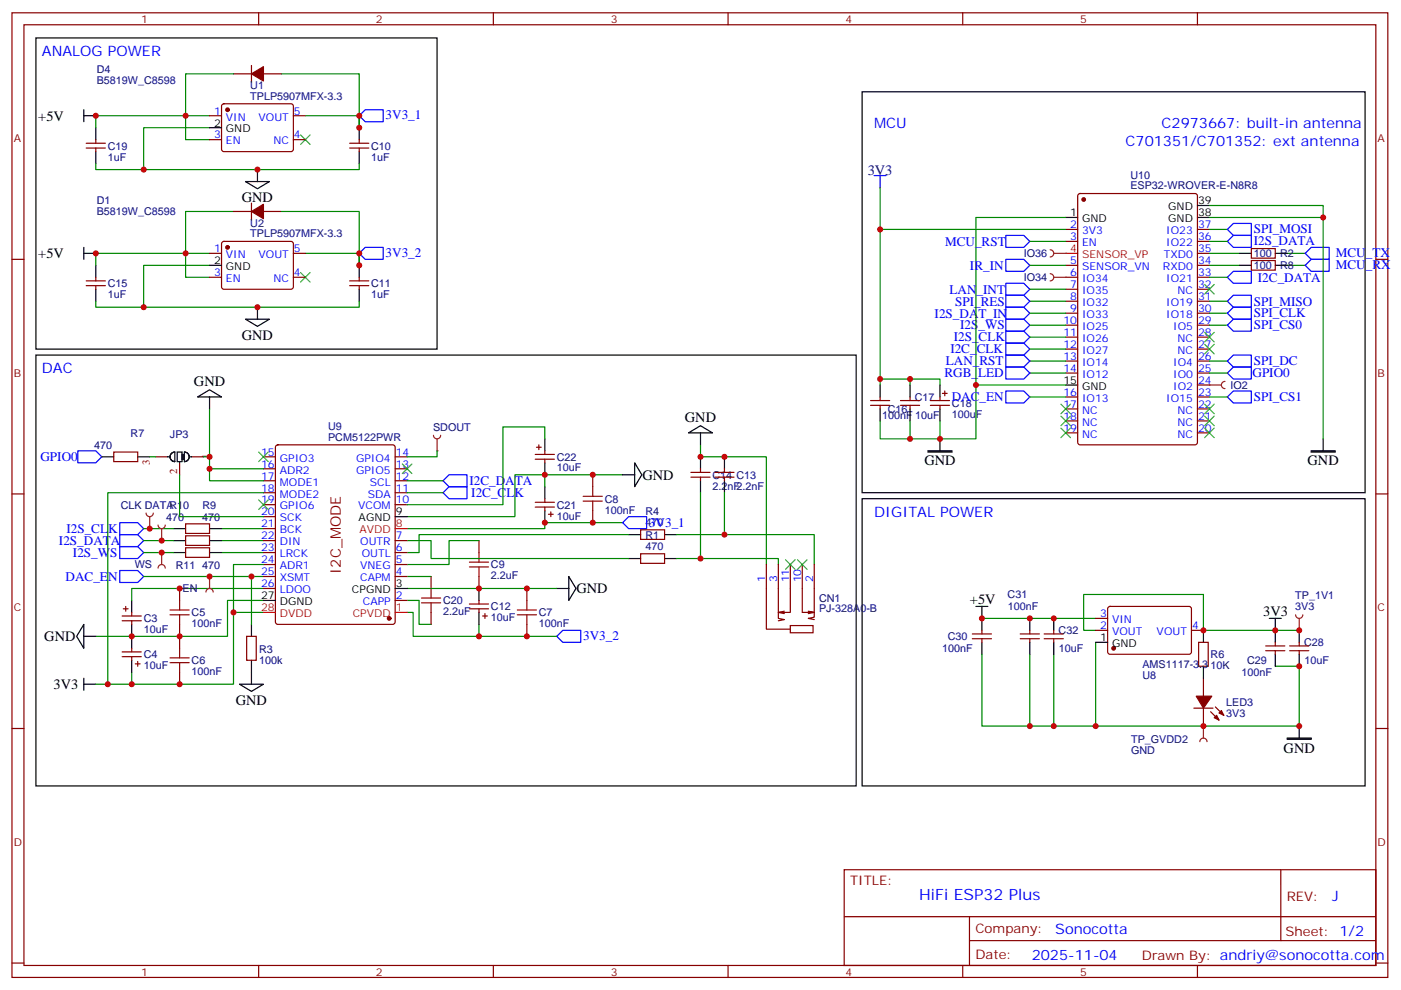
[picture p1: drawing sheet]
<svg xmlns="http://www.w3.org/2000/svg" width="413mm" height="292mm" viewBox="0 0 413 292" stroke-linecap="round" stroke-linejoin="round" font-family="sans-serif">
<g fill="none" stroke="#870000" stroke-width=".35">
<path d="M3.5 3.8h405.4v284.3h-405.4zM7.1 7.3h398.2v277.3h-398.2zM74.1 19.3v4.9M76.2 3.8v3.5M145.3 3.8v3.5M214.5 3.8v3.5M283.6 3.8v3.5M352.8 3.8v3.5M68.8 21.8h5.3M77.6 21.8h5.3M25.4 43.6h5.6M25.4 42.2h5.6"/>
<path d="M28.2 41.2v1M28.2 43.6v1.1M74.1 59.9v4.9M103 43.6h5.7M103 42.2h5.7M105.8 41.2v1M105.8 43.6v1.1M3.5 76.4h3.6M68.8 62.3h5.3M77.6 62.3h5.3M405.3 76.4h3.6M25.4 84.2h5.6"/>
<path d="M25.4 82.8h5.6M28.2 81.7v1.1M28.2 84.2v1.1M103 84.2h5.7M103 82.8h5.7M105.8 81.7v1.1M105.8 84.2v1.1M174.6 139.9v3.6M203.6 139.2h5.6M206.4 138.2v1M210.6 139.2h5.7M213.4 138.2v1"/>
<path d="M3.5 145.6h3.6M54.7 154.4h7v2.8h-7zM54.7 157.9h7v2.9h-7zM141.1 159.3v3.6M157.7 149.5h5.6M157.7 148.1h5.6M160.5 147v1.1M160.5 149.5v1M161.6 151.6h1.4M162.3 150.9v1.4M174.6 150.5v3.6M188.7 156.2h7.1v2.8h-7.1z"/>
<path d="M203.6 140.7h5.6M206.4 140.7v1M210.6 140.7h5.7M213.4 140.7v1M405.3 145.6h3.6M36.3 179.5h1.4M37 178.8v1.4M52.9 173.5v3.5M54.7 161.5h7v2.8h-7zM127 169.9v3.6M138.3 179.5h5.6M138.3 178h5.6"/>
<path d="M141.1 169.9v3.6M141.1 177v1M141.1 179.5v1M155.2 173.5v3.5M188.7 163.2h7.1v2.9h-7.1zM326.6 179l.4-.2h23.6l.4 .7-.1 12.9-.6 .5-23.5-.1-.5-.6v-12.7zM36 193.6h5.6M36 192.2h5.6M36 181.6h5.6M36 183h5.6M38.8 180.5v1.1M38.8 183v1"/>
<path d="M38.8 191.1v1.1M38.8 193.6v1M39.9 195.7h1.4M40.6 195v1.4M52.9 184v7.1M52.9 198.2v3.5M127 180.5v3.5M142.2 181.6h1.4M142.9 180.9v1.4M155.2 184v3.6M286.5 188.3h5.6M286.5 186.9h5.6"/>
<path d="M289.3 185.8v1.1M289.3 188.3v1M300.6 188.3h5.6M300.6 186.9h5.6M303.4 185.8v1.1M303.4 188.3v1M307.6 188.3h5.7M307.6 186.9h5.7M310.4 185.8v1.1M310.4 188.3v1M322.8 185.8h3.5M322.8 182.3h3.5"/>
<path d="M351 185.8h3.5M353.1 189.3h2.9v7.1h-2.9zM354.5 199.9v5.3M372.9 191.8h5.6M372.9 190.4h5.6M375.7 189.3v1.1M375.7 191.8v1.1M379.9 191.8h5.7M379.9 190.4h5.7M382.8 189.3v1.1M382.8 191.8v1.1M3.5 214.7h3.6"/>
<path d="M351.7 208.7h5.7M354.5 208.7v5.3M356.7 209.8l2.4 2.5M358.1 208.4l2.4 2.5M405.3 214.7h3.6M248.7 256.4h156.6v28.2h-156.6zM377.3 256.4v20.9M248.7 270.2h156.5M285.6 277.3h119.6M285.6 270.2v14.1M3.5 283.9h3.6M76.2 284.6v3.5"/>
<path d="M145.3 284.6v3.5M214.5 284.6v3.5M283.6 284.6v3.5M352.8 284.6v3.5M405.3 283.9h3.6"/>
</g>
<g fill="none" stroke="#a10000" stroke-width=".35">
<path d="M171.8 147.7h5.6M171.8 146.3h5.6M174.6 143.5v2.8M174.6 147.7v2.8M50.1 179.8h5.6M52.9 177v2.8M124.2 176.3h5.6M124.2 177.7h5.6M127 173.5v2.8M127 177.7v2.8M138.3 165.7h5.6M138.3 167.1h5.6"/>
<path d="M141.1 162.9v2.8M141.1 167.1v2.8M152.4 179.8h5.6M155.2 177v2.8M50.1 181.2h5.6M50.1 195.3h5.6M50.1 193.9h5.6M52.9 181.2v2.8M52.9 191.1v2.8M52.9 195.3v2.9M152.4 181.2h5.6M155.2 181.2v2.8"/>
</g>
<g fill="none" stroke="#008700" stroke-width=".35">
<path d="M61.7 37.6h-19.4v12.4M61.7 34.1h-33.5v3.5M68.8 21.8h-14.1v19.4h7M82.9 21.8h22.9v15.8M90 34.1h15.8v3.5M105.8 34.1v3.5M28.2 48.2v1.8h77.6v-1.8M61.7 78.2h-19.4v12.4M61.7 74.7h-33.5v3.5M68.8 62.3h-14.1v19.4h7M82.9 62.3h22.9v15.9M90 74.7h15.8v3.5"/>
<path d="M105.8 74.7v3.5M28.2 88.8v1.8h77.6v-1.8M183.4 139.9h-31.7v12.4h-31.8M206.4 131.1v3.6h19.4v31.7M42.3 155.8h8.9M42.3 159.3h8.9M65.3 155.8h12.3M65.3 159.3h12.3M119.9 159.3h7.1v5.3h58.2M141.1 159.3h-8.8v7.1h-12.4M183.4 154.1h-22.9v1.7h-40.6M185.2 157.6h-61.7v5.3h-3.6"/>
<path d="M206.4 145.2v19.4h-7.1M213.4 157.6h26.5v8.8M213.4 145.2v12.4h-14.1M42.3 162.9h8.9M65.3 162.9h12.3M77.6 177h-10.6v10.6h-38.8M77.6 173.5h-38.8v3.5M119.9 177h3.6v7h3.5M119.9 173.5h44.1M119.9 169.9h7.1M206.4 164.6h22.9v1.8M38.8 198.2v3.5"/>
<path d="M77.6 180.5h-8.8v21.2h-40.6M119.9 180.5h1.8v7.1h42.3M141.1 184v3.6M289.3 192.9v21.1h93.5v-17.6h-7.1M289.3 182.3h33.5M303.4 192.9v21.1M310.4 192.9v21.1M322.8 185.8h-3.5v-10.6h35.2v10.6M322.8 189.3v24.7M375.7 185.8h7.1"/>
</g>
<g fill="none" stroke="#000" stroke-width=".35">
<path d="M10.6 11.2h118.2v91.7h-118.2zM24.7 32.3v3.6M24.7 34.1h3.5M28.2 37.6v3.6M105.8 37.6v3.6M28.2 44.7v3.5M72.3 53.5h7.1l-3.6 2.1zM75.8 50v3.5M105.8 44.7v3.5M24.7 74.7h3.5M24.7 72.9v3.5M28.2 78.2v3.5"/>
<path d="M105.8 78.2v3.5M28.2 85.3v3.5M72.3 94.1h7.1l-3.6 2.1zM75.8 90.6v3.5M105.8 85.3v3.5M10.6 104.7h241.6v127h-241.6zM183.4 139.9h3.6M187 136.4l2.1 3.5-2.1 3.6zM202.8 127.6l3.6-2.1 3.5 2.1zM206.4 127.6v3.5M206.4 134.7v3.5M213.4 134.7v3.5"/>
<path d="M51.2 155.8h3.5M51.2 159.3h3.5M61.7 155.8h3.6M61.7 159.3h3.6M160.5 143.5v3.5M160.5 150.5v3.6M185.2 157.6h3.5M195.8 157.6h3.5M206.4 141.7v3.5M213.4 141.7v3.5M254 147h148.2v84.7h-148.2zM38.8 177v3.5"/>
<path d="M51.2 162.9h3.5M61.7 162.9h3.6M141.1 173.5v3.5M164 173.5h3.6M167.6 169.9l2.1 3.6-2.1 3.5zM185.2 164.6h3.5M195.8 164.6h3.5M287.5 178.8h3.5M289.3 178.8v7M24.7 184v7.1l-2.1-3.5zM24.7 199.9v3.5M24.7 187.6h3.5"/>
<path d="M38.8 184v7.1M38.8 194.6v3.6M141.1 180.5v3.5M289.3 189.3v3.6M303.4 182.3v3.5M303.4 189.3v3.6M310.4 182.3v3.5M310.4 189.3v3.6M322.8 189.3h3.5M354.5 185.8v3.5M354.5 196.4v3.5M373.9 182.3h3.6"/>
<path d="M375.7 182.3v7M375.7 192.9v3.5M382.8 185.8v3.5M382.8 192.9v3.5M24.7 201.7h3.5M382.8 214v3.6"/>
</g>
<path d="M88.5 39.8l2.9 2.8M91.4 39.8l-2.9 2.8M88.5 80.3l2.9 2.8M91.4 80.3l-2.9 2.8" fill="none" stroke="#3c3" stroke-width=".35"/>
<g fill="#870000" stroke="#870000" stroke-width=".35">
<path d="M74.1 62.3l3.5-2.1v4.3z"/>
<path d="M74.1 21.8l3.5-2.2v4.3z"/>
<path d="M357.7 211.6l.7-.7 .7 1.4z"/>
<path d="M359.1 210.1l.7-.7 .7 1.5z"/>
<path d="M352.4 205.2h4.6l-2.5 3.5z"/>
<circle cx="328.1" cy="191.1" r=".53"/>
</g>
<path d="M105.8 34.1l1.8-1.8h5.3v3.6h-5.3zM105.8 74.7l1.8-1.8h5.3v3.5h-5.3zM35.3 154.1h5.3l1.7 1.7-1.7 1.8h-5.3zM35.3 157.6h5.3l1.7 1.7-1.7 1.8h-5.3zM183.4 154.1l1.8-1.8h5.3v3.5h-5.3zM35.3 161.1h5.3l1.7 1.8-1.7 1.7h-5.3zM164 187.6l1.8-1.8h5.3v3.5h-5.3z" fill="none" stroke="#00f" stroke-width=".35"/>
<path d="M379.2 217.6h7.1v.3h-7.1z" fill="#000" stroke="#000" stroke-width=".35"/>
<path d="M381.7 181.2a1.06 1.06 0 0 0 1.1 1.1 1.06 1.06 0 0 0 1-1.1M382.8 182.3v3.5" fill="none" stroke="#8c2424" stroke-width=".35"/>
<circle cx="382.8" cy="185.8" r=".18" fill="#8c2424"/>
<path d="M354.5 185.8h21.2" fill="none" stroke="#008700" stroke-width=".35"/>
<path d="M353.5 218.6a1.06 1.06 0 0 1 1-1 1.06 1.06 0 0 1 1.1 1M354.5 214v3.6" fill="none" stroke="#8c2424" stroke-width=".35"/>
<circle cx="354.5" cy="214" r=".18" fill="#8c2424"/>
<g fill="none" stroke="#870000" stroke-width=".35">
<path d="M61.7 34.1h3.6M65.5 30.8l.5-.2h20l.4 .7v13l-.7 .4-20-.1-.4-.6v-12.7zM86.4 34.1h3.6M61.7 41.2h3.6M86.4 41.2h3.6M317.7 57.3l.5-.3h33.9l.6 .5 .1 72.9-.5 .7h-34.1l-.6-.4-.1-73zM61.7 74.7h3.6M65.5 71.4l.5-.2h20l.4 .7v12.9l-.7 .5-20-.1-.4-.6v-12.7zM86.4 74.7h3.6M314 67.6h3.5M314 71.2h3.5M314 78.2h3.5"/>
<path d="M352.8 74.7h3.5M352.8 67.6h3.5M352.8 71.2h3.5M352.8 78.2h3.5M61.7 81.7h3.6M86.4 81.7h3.6M314 81.7h3.5M314 85.3h3.5M314 88.8h3.5M314 92.3h3.5M314 95.8h3.5M314 99.4h3.5"/>
<path d="M352.8 81.7h3.5M352.8 85.3h3.5M352.8 88.8h3.5M352.8 92.3h3.5M352.8 95.8h3.5M352.8 99.4h3.5M256.5 119.5h5.6M256.5 118.1h5.6M259.3 117v1.1M259.3 119.5v1M265.3 119.5h5.6M265.3 118.1h5.6"/>
<path d="M268.1 117v1.1M268.1 119.5v1M274.1 119.5h5.7M274.1 118.1h5.7M276.9 117v1.1M276.9 119.5v1M277.6 116h1.4M278.3 115.3v1.4M314 102.9h3.5M314 106.4h3.5M314 110h3.5M314 117h3.5"/>
<path d="M352.8 102.9h3.5M352.8 106.4h3.5M352.8 110h3.5M352.8 113.5h3.5M352.8 117h3.5M33.5 133.2h7.1v2.9h-7.1zM77.6 138.2h3.5M77.6 134.7h3.5M81.4 131.3l.4-.2h33.9l.7 .5v51.7l-.4 .7h-34.2l-.6-.4-.1-51.8zM116.4 138.2h3.5M116.4 134.7h3.5M157.7 133.9h5.6"/>
<path d="M157.7 135.4h5.6M158 131.8h1.5M158.7 131.1v1.4M160.5 132.9v1M160.5 135.4v1M314 120.5h3.5M314 124.1h3.5M314 127.6h3.5M352.8 120.5h3.5M352.8 124.1h3.5M352.8 127.6h3.5M77.6 159.3h3.5"/>
<path d="M77.6 148.8h3.5M77.6 145.2h3.5M77.6 141.7h3.5M77.6 152.3h3.5M77.6 155.8h3.5M116.4 159.3h3.5M116.4 148.8h3.5M116.4 145.2h3.5M116.4 141.7h3.5M77.6 169.9h3.5M77.6 166.4h3.5M77.6 162.9h3.5"/>
<path d="M77.6 173.5h3.5M116.4 177h3.5M116.4 169.9h3.5M116.4 166.4h3.5M116.4 162.9h3.5M225.8 166.4v19.1h7M229.3 166.4v15.9l1.8 .3-1.8 .4M232.8 166.4v14.1h-3.5l1.8 .4M236.4 166.4v14.1h3.5l-1.8-.3M239.9 166.4v15.5l-1.8 .4 1.8 .3M72.7 187.6h2.8v7h-2.8zM231.1 180.2l-1.8 .3"/>
<path d="M232.8 184.4h6.7v2.1h-6.7zM239.9 180.5l-1.8 .4"/>
</g>
<path d="M76.2 133.2l2.8 2.9M79 133.2l-2.8 2.9M118.5 136.8l2.9 2.8M121.4 136.8l-2.9 2.8M76.2 147.4l2.8 2.8M79 147.4l-2.8 2.8M231.4 165l2.8 2.8M234.2 165l-2.8 2.8M234.9 165l2.9 2.8M237.8 165l-2.9 2.8" fill="none" stroke="#3c3" stroke-width=".35"/>
<g fill="#870000" stroke="#870000" stroke-width=".35">
<circle cx="67" cy="32.3" r=".53"/>
<circle cx="67" cy="72.9" r=".53"/>
<circle cx="114.7" cy="182.3" r=".53"/>
<circle cx="319.3" cy="58.8" r=".53"/>
</g>
<g fill="none" stroke="#000" stroke-width=".35">
<path d="M61.7 37.6h3.6M254 27.1h148.2v118.1h-148.2zM61.7 78.2h3.6M314 64.1h3.5M352.8 64.1h3.5M352.8 60.6h3.5M58.2 117l3.5-2.1 3.6 2.1zM61.7 117v3.5M259.3 113.5v3.5M268.1 113.5v3.5M276.9 113.5v3.5M314 113.5h3.5"/>
<path d="M30 134.7h3.5M40.6 134.7h3.5M49.4 134.7h.7M50.7 133.5l.8-.3v2.9a1.41 1.41 0 0 1-1.3-1 1.41 1.41 0 0 1 .5-1.6zM52.2 133.2h1.4v2.9h-1.4zM52.9 136.1v.3M54.3 133.2a1.41 1.41 0 0 1 1.4 1.5 1.41 1.41 0 0 1-1.4 1.4zM55.7 134.7h.7M160.5 129.4v3.5M160.5 136.4v3.5M259.3 120.5v3.6M268.1 120.5v3.6"/>
<path d="M276.9 120.5v3.6M116.4 152.3h3.5M77.6 177h3.5M116.4 173.5h3.5M74.1 184v3.6M74.1 194.6v7.1M70.6 201.7h7l-3.5 2.1z"/>
</g>
<path d="M296.3 90.6h5.3l1.8 1.7-1.8 1.8h-5.3zM296.3 87h5.3l1.8 1.8-1.8 1.8h-5.3zM361.6 117l1.8-1.7h5.3v3.5h-5.3zM361.6 106.4l1.8-1.7h5.3v3.5h-5.3zM22.9 132.9h5.3l1.8 1.8-1.8 1.7h-5.3zM130.5 145.2l1.8-1.7h5.3v3.5h-5.3zM130.5 141.7l1.8-1.8h5.3v3.6h-5.3zM35.3 168.2h5.3l1.7 1.7-1.7 1.8h-5.3z" fill="none" stroke="#00f" stroke-width=".35"/>
<g fill="none" stroke="#008700" stroke-width=".35">
<path d="M379.2 78.2h5.3M379.2 74.7h5.3M303.4 88.8h10.6M356.3 106.4h5.3M356.3 117h5.3M44.1 134.7h1.8M52.9 139.9v12.4h24.7M60 134.7h1.7M61.7 120.5v21.2h15.9M61.7 138.2h15.9M160.5 129.4v-3.6h-12.3v23h-28.3M160.5 139.9v3.6"/>
<path d="M77.6 145.2h-45.9v56.5M119.9 145.2h10.6M119.9 141.7h10.6M42.3 169.9h35.3M74.1 169.9v14.1"/>
</g>
<path d="M314 74.7h3.5M116.4 155.8h3.5M77.6 180.5h3.5M116.4 180.5h3.5" fill="none" stroke="#f00" stroke-width=".35"/>
<path d="M45.9 134.7h3.5M52.9 136.4v3.5M56.4 134.7h3.6" fill="none" stroke="#850000" stroke-width=".35"/>
<path d="M53.6 133.9h.7v1.5h-.7z" fill="#000" stroke="#000" stroke-width=".35"/>
<path d="M309.4 80.7a1.06 1.06 0 0 1 1 1 1.06 1.06 0 0 1-1 1.1M310.4 81.7h3.6" fill="none" stroke="#8c2424" stroke-width=".35"/>
<circle cx="314" cy="81.7" r=".18" fill="#8c2424"/>
<path d="M309.4 73.6a1.06 1.06 0 0 1 1 1.1 1.06 1.06 0 0 1-1 1M310.4 74.7h3.6" fill="none" stroke="#8c2424" stroke-width=".35"/>
<circle cx="314" cy="74.7" r=".18" fill="#8c2424"/>
<path d="M356.3 113.5h3.5M360.9 112.4a1.06 1.06 0 0 0-1.1 1.1 1.06 1.06 0 0 0 1.1 1" fill="none" stroke="#8c2424" stroke-width=".35"/>
<circle cx="356.3" cy="113.5" r=".18" fill="#8c2424"/>
<g fill="none" stroke="#008700" stroke-width=".35">
<path d="M259.3 55.3v12.3h54.7M259.3 67.6v45.9M303.4 78.2h10.6M303.4 71.2h10.6M314 64.1h-26.5v49.4M356.3 60.6h33.5v68.8M356.3 67.6h5.3M356.3 74.7h8.8M356.3 78.2h8.8M356.3 64.1h33.5M356.3 71.2h5.3M303.4 99.4h10.6"/>
<path d="M303.4 95.8h10.6M303.4 92.3h10.6M303.4 85.3h10.6M356.3 95.8h5.3M356.3 92.3h5.3M356.3 88.8h5.3M356.3 81.7h5.3M259.3 111.7h8.8v1.8M268.1 111.7h8.8v1.8M303.4 110h10.6M303.4 106.4h10.6M303.4 102.9h10.6"/>
<path d="M303.4 117h10.6M314 113.5h-26.5v15.9h-10.6v-5.3M356.3 110h5.3M259.3 124.1v5.3h8.8M268.1 124.1v5.3h8.8M77.6 166.4h-8.8v14.1"/>
</g>
<g fill="none" stroke="#00f" stroke-width=".35">
<path d="M257.5 51.8h3.6M259.3 51.8v3.5M296.3 69.4h5.3l1.8 1.8-1.8 1.7h-5.3zM296.3 76.4h5.3l1.8 1.8-1.8 1.8h-5.3zM361.6 67.6l1.8-1.7h5.3v3.5h-5.3zM361.6 71.2l1.8-1.8h5.3v3.5h-5.3zM384.5 78.2l1.8-1.8h5.3v3.6h-5.3zM384.5 74.7l1.8-1.8h5.3v3.5h-5.3zM296.3 97.6h5.3l1.8 1.8-1.8 1.7h-5.3zM296.3 94.1h5.3l1.8 1.7-1.8 1.8h-5.3zM296.3 83.5h5.3l1.8 1.8-1.8 1.7h-5.3zM361.6 95.8l1.8-1.7h5.3v3.5h-5.3z"/>
<path d="M361.6 92.3l1.8-1.7h5.3v3.5h-5.3zM361.6 88.8l1.8-1.8h5.3v3.6h-5.3zM361.6 81.7l1.8-1.7h5.3v3.5h-5.3zM296.3 108.2h5.3l1.8 1.8-1.8 1.7h-5.3zM296.3 104.7h5.3l1.8 1.7-1.8 1.8h-5.3zM296.3 101.1h5.3l1.8 1.8-1.8 1.8h-5.3zM296.3 115.3h5.3l1.8 1.7-1.8 1.8h-5.3zM361.6 110l1.8-1.8h5.3v3.5h-5.3z"/>
</g>
<g fill="none" stroke="#3c3" stroke-width=".35">
<path d="M354.9 83.9l2.8 2.8M354.9 98l2.8 2.8M357.7 83.9l-2.8 2.8M357.7 98l-2.8 2.8M312.6 119.1l2.8 2.9M315.4 119.1l-2.8 2.9M354.9 119.1l2.8 2.9M354.9 101.5l2.8 2.8M357.7 119.1l-2.8 2.9M357.7 101.5l-2.8 2.8M312.6 126.2l2.8 2.8M312.6 122.7l2.8 2.8"/>
<path d="M315.4 126.2l-2.8 2.8M315.4 122.7l-2.8 2.8M354.9 122.7l2.8 2.8M354.9 126.2l2.8 2.8M357.7 122.7l-2.8 2.8M357.7 126.2l-2.8 2.8"/>
</g>
<path d="M273.4 132.9h7.1v.3h-7.1zM386.3 132.9h7v.3h-7z" fill="#000" stroke="#000" stroke-width=".35"/>
<path d="M365.1 74.7h3.6M365.1 78.2h3.6M375.7 74.7h3.5M375.7 78.2h3.5M276.9 129.4v3.5M389.8 129.4v3.5" fill="none" stroke="#000" stroke-width=".35"/>
<path d="M368.7 73.3h7v2.8h-7zM368.7 76.8h7v2.8h-7z" fill="none" stroke="#870000" stroke-width=".35"/>
<path d="M127.7 128.3a1.06 1.06 0 0 0 1.1 1.1 1.06 1.06 0 0 0 1-1.1M128.8 129.4v3.5" fill="none" stroke="#8c2424" stroke-width=".35"/>
<circle cx="128.8" cy="132.9" r=".18" fill="#8c2424"/>
<path d="M128.8 132.9v1.8h-8.9" fill="none" stroke="#008700" stroke-width=".35"/>
<path d="M43 151.2a1.06 1.06 0 0 0 1.1 1.1 1.06 1.06 0 0 0 1.1-1.1M44.1 152.3v3.5" fill="none" stroke="#8c2424" stroke-width=".35"/>
<circle cx="44.1" cy="155.8" r=".18" fill="#8c2424"/>
<path d="M46.6 154.8a1.06 1.06 0 0 0 1 1 1.06 1.06 0 0 0 1.1-1M47.6 155.8v3.5" fill="none" stroke="#8c2424" stroke-width=".35"/>
<circle cx="47.6" cy="159.3" r=".18" fill="#8c2424"/>
<path d="M46.6 167.5a1.06 1.06 0 0 1 1-1.1 1.06 1.06 0 0 1 1.1 1.1M47.6 162.9v3.5" fill="none" stroke="#8c2424" stroke-width=".35"/>
<circle cx="47.6" cy="162.9" r=".18" fill="#8c2424"/>
<path d="M60.7 174.5a1.06 1.06 0 0 1 1-1 1.06 1.06 0 0 1 1.1 1M61.7 169.9v3.6" fill="none" stroke="#8c2424" stroke-width=".35"/>
<circle cx="61.7" cy="169.9" r=".18" fill="#8c2424"/>
<g fill="#c00">
<circle cx="105.8" cy="78.2" r=".88"/>
<circle cx="105.8" cy="37.6" r=".88"/>
<circle cx="42.3" cy="90.6" r=".88"/>
<circle cx="75.8" cy="90.6" r=".88"/>
<circle cx="42.3" cy="50" r=".88"/>
<circle cx="75.8" cy="50" r=".88"/>
<circle cx="28.2" cy="74.7" r=".88"/>
<circle cx="54.7" cy="74.7" r=".88"/>
<circle cx="105.8" cy="74.7" r=".88"/>
<circle cx="105.8" cy="34.1" r=".88"/>
<circle cx="54.7" cy="34.1" r=".88"/>
<circle cx="28.2" cy="34.1" r=".88"/>
<circle cx="213.4" cy="134.7" r=".88"/>
<circle cx="206.4" cy="134.7" r=".88"/>
<circle cx="141.1" cy="187.6" r=".88"/>
<circle cx="38.8" cy="201.7" r=".88"/>
<circle cx="52.9" cy="201.7" r=".88"/>
<circle cx="52.9" cy="173.5" r=".88"/>
<circle cx="52.9" cy="187.6" r=".88"/>
<circle cx="38.8" cy="187.6" r=".88"/>
<circle cx="206.4" cy="164.6" r=".88"/>
<circle cx="213.4" cy="157.6" r=".88"/>
<circle cx="322.8" cy="214" r=".88"/>
<circle cx="310.4" cy="214" r=".88"/>
<circle cx="303.4" cy="214" r=".88"/>
<circle cx="354.5" cy="214" r=".88"/>
<circle cx="382.8" cy="214" r=".88"/>
<circle cx="354.5" cy="185.8" r=".88"/>
<circle cx="310.4" cy="182.3" r=".88"/>
<circle cx="382.8" cy="196.4" r=".88"/>
<circle cx="375.7" cy="185.8" r=".88"/>
<circle cx="289.3" cy="182.3" r=".88"/>
<circle cx="303.4" cy="182.3" r=".88"/>
<circle cx="382.8" cy="185.8" r=".88"/>
<circle cx="74.1" cy="169.9" r=".88"/>
<circle cx="155.2" cy="173.5" r=".88"/>
<circle cx="155.2" cy="187.6" r=".88"/>
<circle cx="141.1" cy="173.5" r=".88"/>
<circle cx="160.5" cy="154.1" r=".88"/>
<circle cx="174.6" cy="139.9" r=".88"/>
<circle cx="174.6" cy="154.1" r=".88"/>
<circle cx="160.5" cy="139.9" r=".88"/>
<circle cx="31.8" cy="201.7" r=".88"/>
<circle cx="61.7" cy="138.2" r=".88"/>
<circle cx="61.7" cy="134.7" r=".88"/>
<circle cx="287.5" cy="113.5" r=".88"/>
<circle cx="389.8" cy="64.1" r=".88"/>
<circle cx="268.1" cy="111.7" r=".88"/>
<circle cx="268.1" cy="129.4" r=".88"/>
<circle cx="276.9" cy="129.4" r=".88"/>
<circle cx="259.3" cy="111.7" r=".88"/>
<circle cx="259.3" cy="67.6" r=".88"/>
<circle cx="68.8" cy="180.5" r=".88"/>
<circle cx="44.1" cy="155.8" r=".88"/>
<circle cx="47.6" cy="159.3" r=".88"/>
<circle cx="47.6" cy="162.9" r=".88"/>
<circle cx="61.7" cy="169.9" r=".88"/>
</g>
<text font-size="4.6" fill="#00f" x="270.8" y="265.4">HiFi ESP32 Plus</text>
<g font-size="4.2" fill="#00f">
<text x="12.3" y="16.5">ANALOG POWER</text>
<text x="257.5" y="37.6">MCU</text>
<text x="342.2" y="37.6">C2973667: built-in antenna</text>
<text x="331.6" y="42.9">C701351/C701352: ext antenna</text>
<text x="12.3" y="110">DAC</text>
<text x="257.5" y="152.3">DIGITAL POWER</text>
<text x="392.5" y="265.6">J</text>
<text x="310.9" y="275.2">Sonocotta</text>
<text x="304" y="283">2025-11-04</text>
</g>
<g font-size="4.2">
<text x="11.3" y="35.5">+5V</text>
<text x="71.3" y="59.6">GND</text>
<text x="11.3" y="76.1">+5V</text>
<text x="71.3" y="100.2">GND</text>
<text x="57.1" y="113.8">GND</text>
<text x="201.8" y="124.4">GND</text>
<text x="272.3" y="137.2">GND</text>
<text x="385.2" y="137.2">GND</text>
<text x="189.3" y="141.4">GND</text>
<text x="169.9" y="174.9">GND</text>
<text x="285.8" y="178">+5V</text>
<text x="372.2" y="181.6">3V3</text>
<text x="13.1" y="189">GND</text>
<text x="15.8" y="203.1">3V3</text>
<text x="69.5" y="207.8">GND</text>
<text x="378.2" y="221.9">GND</text>
</g>
<text font-size="4.2" fill="#000080" x="255.7" y="51.5">3V3</text>
<text font-size="4.2" fill="#800" x="100.4" y="169.1" transform="rotate(-90 100.4 169.1)">I2C_MODE</text>
<g font-size="3.9" fill="#00f">
<text x="113.6" y="35.2">3V3_1</text>
<text x="369.4" y="68.8">SPI_MOSI</text>
<text x="113.6" y="75.8">3V3_2</text>
<text x="278.4" y="72.4">MCU_RST</text>
<text x="369.4" y="72.4">I2S_DATA</text>
<text x="393.5" y="75.8">MCU_TX</text>
<text x="285.8" y="79.5">IR_IN</text>
<text x="370.6" y="83">I2C_DATA</text>
<text x="393.6" y="79.4">MCU_RX</text>
<text x="279.7" y="86.6">LAN_INT</text>
<text x="275.4" y="93.6">I2S_DAT_IN</text>
<text x="281.4" y="90.1">SPI_RES</text>
<text x="369.4" y="93.5">SPI_CLK</text>
<text x="369.4" y="90.1">SPI_MISO</text>
<text x="281" y="100.7">I2S_CLK</text>
<text x="282.9" y="97.1">I2S_WS</text>
<text x="369.4" y="97.1">SPI_CS0</text>
<text x="278.7" y="107.6">LAN_RST</text>
<text x="280" y="104.2">I2C_CLK</text>
<text x="369.4" y="107.6">SPI_DC</text>
<text x="278.2" y="111.2">RGB_LED</text>
<text x="369" y="111.2">GPIO0</text>
<text x="280.4" y="118.3">DAC_EN</text>
<text x="369.4" y="118.2">SPI_CS1</text>
<text x="11.9" y="135.9">GPIO0</text>
<text x="138.3" y="143">I2C_DATA</text>
<text x="138.8" y="146.4">I2C_CLK</text>
<text x="191.2" y="155.3">3V3_1</text>
<text x="17.4" y="160.8">I2S_DATA</text>
<text x="19.6" y="157.2">I2S_CLK</text>
<text x="21.5" y="164.3">I2S_WS</text>
<text x="19.3" y="171.2">DAC_EN</text>
<text x="171.8" y="188.7">3V3_2</text>
</g>
<g font-size="3.9" fill="#800">
<text x="250.5" y="260.9">TITLE:</text>
<text x="379.1" y="265.6">REV:</text>
<text x="287.4" y="275.1">Company:</text>
<text x="378.7" y="275.8">Sheet: 1/2</text>
<text x="287.4" y="282.8">Date:</text>
<text x="336.4" y="282.9">Drawn By: andriy@sonocotta.com</text>
</g>
<g font-size="3.2" fill="#800">
<text x="41.6" y="6.8">1</text>
<text x="110.8" y="6.8">2</text>
<text x="179.9" y="6.8">3</text>
<text x="249.1" y="6.8">4</text>
<text x="318.2" y="6.8">5</text>
<text x="4.1" y="41.9">A</text>
<text x="405.9" y="41.9">A</text>
<text x="4.1" y="111">B</text>
<text x="405.9" y="111">B</text>
<text x="4.1" y="180.2">C</text>
<text x="405.9" y="180.2">C</text>
<text x="4.1" y="249.3">D</text>
<text x="405.9" y="249.3">D</text>
<text x="41.6" y="287.6">1</text>
<text x="110.8" y="287.6">2</text>
<text x="179.9" y="287.6">3</text>
<text x="249.1" y="287.6">4</text>
<text x="318.2" y="287.6">5</text>
</g>
<g font-size="3.2" fill="#000080">
<text x="28.5" y="21.5">D4</text>
<text x="28.5" y="24.8">B5819W_C8598</text>
<text x="73.7" y="29.4">TPLP5907MFX-3.3</text>
<text x="73.7" y="26.2">U1</text>
<text x="31.7" y="47.3">1uF</text>
<text x="31.7" y="44.2">C19</text>
<text x="109.4" y="47.3">1uF</text>
<text x="109.4" y="44.2">C10</text>
<text x="333" y="52.6">U10</text>
<text x="333" y="55.8">ESP32-WROVER-E-N8R8</text>
<text x="28.5" y="63.4">B5819W_C8598</text>
<text x="28.5" y="60.1">D1</text>
<text x="73.7" y="70">TPLP5907MFX-3.3</text>
<text x="73.7" y="66.8">U2</text>
<text x="301.6" y="75.9">IO36</text>
<text x="369.4" y="75.8">100</text>
<text x="377.1" y="75.8">R2</text>
<text x="301.6" y="82.9">IO34</text>
<text x="369.4" y="79.3">100</text>
<text x="377.1" y="79.3">R8</text>
<text x="31.7" y="87.9">1uF</text>
<text x="31.7" y="84.7">C15</text>
<text x="109.4" y="87.9">1uF</text>
<text x="109.4" y="84.7">C11</text>
<text x="269.5" y="118.2">C17</text>
<text x="280.5" y="119.9">C18</text>
<text x="362.5" y="114.7">IO2</text>
<text x="259.9" y="123.4">100nF</text>
<text x="261.6" y="121.7">C16</text>
<text x="269.6" y="123.5">10uF</text>
<text x="280.5" y="123.1">100uF</text>
<text x="38.5" y="128.8">R7</text>
<text x="50.1" y="129">JP3</text>
<text x="96.7" y="130.1">PCM5122PWR</text>
<text x="96.7" y="126.9">U9</text>
<text x="127.6" y="127">SDOUT</text>
<text x="27.8" y="132.3">470</text>
<text x="164" y="135.8">C22</text>
<text x="164" y="139">10uF</text>
<text x="209.9" y="141.1">C14 C13</text>
<text x="35.6" y="149.9">CLK DATAR10</text>
<text x="59.6" y="149.9">R9</text>
<text x="164" y="149.9">C21</text>
<text x="178.2" y="148.2">C8</text>
<text x="209.9" y="144.4">2.2nF2.2nF</text>
<text x="48.9" y="153.5">470</text>
<text x="59.5" y="153.5">470</text>
<text x="164" y="153.2">10uF</text>
<text x="178.2" y="151.4">100nF</text>
<text x="190.2" y="155.1">470</text>
<text x="190.2" y="151.9">R4</text>
<text x="190.2" y="158.9">R1</text>
<text x="39.7" y="167.6">WS</text>
<text x="51.8" y="167.6">R11</text>
<text x="59.5" y="167.6">470</text>
<text x="144.6" y="167.6">C9</text>
<text x="190.2" y="162.2">470</text>
<text x="144.6" y="170.8">2.2uF</text>
<text x="53.8" y="174.6">EN</text>
<text x="130.5" y="178.1">C20</text>
<text x="144.6" y="179.9">C12</text>
<text x="241.3" y="177.3">CN1</text>
<text x="296.8" y="176.4">C31</text>
<text x="297" y="179.9">100nF</text>
<text x="381.6" y="179.9">3V3</text>
<text x="381.6" y="176.7">TP_1V1</text>
<text x="42.3" y="183.5">C3</text>
<text x="56.4" y="184.9">100nF</text>
<text x="56.4" y="181.7">C5</text>
<text x="130.5" y="181.4">2.2uF</text>
<text x="144.6" y="183.2">10uF</text>
<text x="158.7" y="184.9">100nF</text>
<text x="158.7" y="181.7">C7</text>
<text x="241.3" y="180.4">PJ-328A0-B</text>
<text x="42.3" y="186.7">10uF</text>
<text x="279.2" y="188.7">C30</text>
<text x="311.9" y="187">C32</text>
<text x="384.2" y="190.5">C28</text>
<text x="42.3" y="197.3">10uF</text>
<text x="42.3" y="194">C4</text>
<text x="56.4" y="195.8">C6</text>
<text x="76.3" y="195.7">100k</text>
<text x="76.3" y="192.6">R3</text>
<text x="277.6" y="192.2">100nF</text>
<text x="312" y="192.2">10uF</text>
<text x="336.6" y="196.9">AMS1117-3.3</text>
<text x="356.7" y="197.2">10K</text>
<text x="356.7" y="194">R6</text>
<text x="367.4" y="195.8">C29</text>
<text x="384.3" y="195.8">10uF</text>
<text x="56.4" y="199">100nF</text>
<text x="336.6" y="200.2">U8</text>
<text x="365.7" y="199.3">100nF</text>
<text x="361.2" y="208.1">LED3</text>
<text x="361.2" y="211.3">3V3</text>
<text x="333.2" y="219">TP_GVDD2</text>
<text x="333.2" y="222.2">GND</text>
</g>
<g font-size="3.2" fill="#00f">
<text x="63.1" y="33.8">1</text>
<text x="66.6" y="35.5">VIN</text>
<text x="76.2" y="35.5">VOUT</text>
<text x="86.6" y="33.8">5</text>
<text x="63.1" y="40.8">3</text>
<text x="86.6" y="40.8">4</text>
<text x="66.6" y="42.6">EN</text>
<text x="80.5" y="42.6">NC</text>
<text x="315.3" y="70.8">3</text>
<text x="315.3" y="67.3">2</text>
<text x="318.8" y="69">3V3</text>
<text x="343.6" y="69">IO23</text>
<text x="353" y="67.3">37</text>
<text x="353" y="70.8">36</text>
<text x="63.1" y="74.3">1</text>
<text x="66.6" y="76.1">VIN</text>
<text x="76.2" y="76.1">VOUT</text>
<text x="86.6" y="74.3">5</text>
<text x="315.3" y="77.9">5</text>
<text x="318.8" y="72.6">EN</text>
<text x="342.9" y="76.1">TXD0</text>
<text x="343.6" y="72.6">IO22</text>
<text x="353" y="74.3">35</text>
<text x="353" y="77.9">34</text>
<text x="63.1" y="81.4">3</text>
<text x="66.6" y="83.1">EN</text>
<text x="80.5" y="83.1">NC</text>
<text x="86.6" y="81.4">4</text>
<text x="315.3" y="81.4">6</text>
<text x="318.8" y="83.1">IO34</text>
<text x="318.8" y="79.6">SENSOR_VN</text>
<text x="342.6" y="79.6">RXD0</text>
<text x="343.6" y="83.1">IO21</text>
<text x="353" y="81.4">33</text>
<text x="315.3" y="88.4">8</text>
<text x="315.3" y="84.9">7</text>
<text x="318.8" y="86.7">IO35</text>
<text x="346.9" y="86.7">NC</text>
<text x="353" y="84.9">32</text>
<text x="353" y="88.4">31</text>
<text x="313.3" y="95.5">10</text>
<text x="315.3" y="92">9</text>
<text x="318.8" y="93.7">IO33</text>
<text x="318.8" y="90.2">IO32</text>
<text x="343.6" y="90.2">IO19</text>
<text x="343.6" y="93.7">IO18</text>
<text x="353" y="92">30</text>
<text x="353" y="95.5">29</text>
<text x="313.3" y="99">11</text>
<text x="318.8" y="100.8">IO26</text>
<text x="318.8" y="97.3">IO25</text>
<text x="345.6" y="97.3">IO5</text>
<text x="346.9" y="100.8">NC</text>
<text x="353" y="99">28</text>
<text x="313.3" y="106.1">13</text>
<text x="313.3" y="102.6">12</text>
<text x="318.8" y="107.8">IO14</text>
<text x="318.8" y="104.3">IO27</text>
<text x="345.6" y="107.8">IO4</text>
<text x="346.9" y="104.3">NC</text>
<text x="353" y="102.6">27</text>
<text x="353" y="106.1">26</text>
<text x="313.3" y="109.6">14</text>
<text x="318.8" y="111.4">IO12</text>
<text x="345.6" y="111.4">IO0</text>
<text x="353" y="109.6">25</text>
<text x="353" y="113.1">24</text>
<text x="313.3" y="116.7">16</text>
<text x="318.8" y="118.4">IO13</text>
<text x="343.6" y="118.4">IO15</text>
<text x="345.6" y="114.9">IO2</text>
<text x="353" y="116.7">23</text>
<text x="313.3" y="123.7">18</text>
<text x="313.3" y="120.2">17</text>
<text x="318.8" y="125.5">NC</text>
<text x="318.8" y="122">NC</text>
<text x="346.9" y="122">NC</text>
<text x="346.9" y="125.5">NC</text>
<text x="353" y="120.2">22</text>
<text x="353" y="123.7">21</text>
<text x="313.3" y="127.2">19</text>
<text x="318.8" y="129">NC</text>
<text x="346.9" y="129">NC</text>
<text x="353" y="127.2">20</text>
<text x="76.9" y="134.3">15</text>
<text x="76.9" y="137.8">16</text>
<text x="82.4" y="136.1">GPIO3</text>
<text x="104.9" y="136.1">GPIO4</text>
<text x="116.6" y="137.8">13</text>
<text x="116.6" y="134.3">14</text>
<text x="76.9" y="141.4">17</text>
<text x="82.4" y="139.6">ADR2</text>
<text x="82.4" y="143.1">MODE1</text>
<text x="104.9" y="139.6">GPIO5</text>
<text x="109" y="143.1">SCL</text>
<text x="116.6" y="141.4">12</text>
<text x="76.9" y="144.9">18</text>
<text x="76.9" y="148.4">19</text>
<text x="82.4" y="146.6">MODE2</text>
<text x="108.3" y="146.6">SDA</text>
<text x="116.6" y="148.4">10</text>
<text x="116.6" y="144.9">11</text>
<text x="76.9" y="151.9">20</text>
<text x="76.9" y="155.5">21</text>
<text x="82.4" y="150.2">GPIO6</text>
<text x="82.4" y="153.7">SCK</text>
<text x="105.6" y="150.2">VCOM</text>
<text x="76.9" y="159">22</text>
<text x="82.4" y="157.2">BCK</text>
<text x="82.4" y="160.8">DIN</text>
<text x="106.1" y="160.8">OUTR</text>
<text x="116.6" y="159">7</text>
<text x="76.9" y="162.5">23</text>
<text x="76.9" y="166.1">24</text>
<text x="82.4" y="164.3">LRCK</text>
<text x="82.4" y="167.8">ADR1</text>
<text x="106.1" y="167.8">VNEG</text>
<text x="106.6" y="164.3">OUTL</text>
<text x="116.6" y="166.1">5</text>
<text x="116.6" y="162.5">6</text>
<text x="76.9" y="169.6">25</text>
<text x="76.9" y="173.1">26</text>
<text x="82.4" y="171.3">XSMT</text>
<text x="106.1" y="171.3">CAPM</text>
<text x="116.6" y="169.6">4</text>
<text x="225.4" y="171.7" transform="rotate(-90 225.4 171.7)">1</text>
<text x="229" y="171.7" transform="rotate(-90 229 171.7)">3</text>
<text x="232.5" y="171.7" transform="rotate(-90 232.5 171.7)">11</text>
<text x="236" y="171.7" transform="rotate(-90 236 171.7)">10</text>
<text x="239.5" y="171.7" transform="rotate(-90 239.5 171.7)">2</text>
<text x="82.4" y="174.9">LDOO</text>
<text x="106.9" y="178.4">CAPP</text>
<text x="116.6" y="176.6">2</text>
<text x="324.1" y="185.5">2</text>
<text x="324.1" y="181.9">3</text>
<text x="327.6" y="183.7">VIN</text>
<text x="351.2" y="185.5">4</text>
<text x="327.6" y="187.2">VOUT</text>
<text x="340.8" y="187.2">VOUT</text>
</g>
<g font-size="3.2">
<text x="63.1" y="37.3">2</text>
<text x="66.6" y="39.1">GND</text>
<text x="315.3" y="63.7">1</text>
<text x="318.8" y="65.5">GND</text>
<text x="344.2" y="65.5">GND</text>
<text x="344.2" y="62">GND</text>
<text x="353" y="63.7">38</text>
<text x="353" y="60.2">39</text>
<text x="63.1" y="77.9">2</text>
<text x="66.6" y="79.6">GND</text>
<text x="313.3" y="113.1">15</text>
<text x="318.8" y="114.9">GND</text>
<text x="105.7" y="153.7">AGND</text>
<text x="116.6" y="151.9">9</text>
<text x="116.6" y="173.1">3</text>
<text x="76.9" y="176.6">27</text>
<text x="82.4" y="178.4">DGND</text>
<text x="103.7" y="174.9">CPGND</text>
<text x="324.1" y="189">1</text>
<text x="327.6" y="190.7">GND</text>
</g>
<g font-size="3.2" fill="#f00">
<text x="315.3" y="74.3">4</text>
<text x="318.8" y="76.1">SENSOR_VP</text>
<text x="116.6" y="155.5">8</text>
<text x="105.9" y="157.2">AVDD</text>
<text x="76.9" y="180.2">28</text>
<text x="82.4" y="181.9">DVDD</text>
<text x="103.9" y="181.9">CPVDD</text>
<text x="116.6" y="180.2">1</text>
</g>
<g font-size="3.2" fill="#840000">
<text x="44.1" y="136.9" transform="rotate(-90 44.1 136.9)">3</text>
<text x="61.7" y="135.4" transform="rotate(-90 61.7 135.4)">1</text>
<text x="52.2" y="139.8" transform="rotate(-90 52.2 139.8)">2</text>
</g>
</svg>
